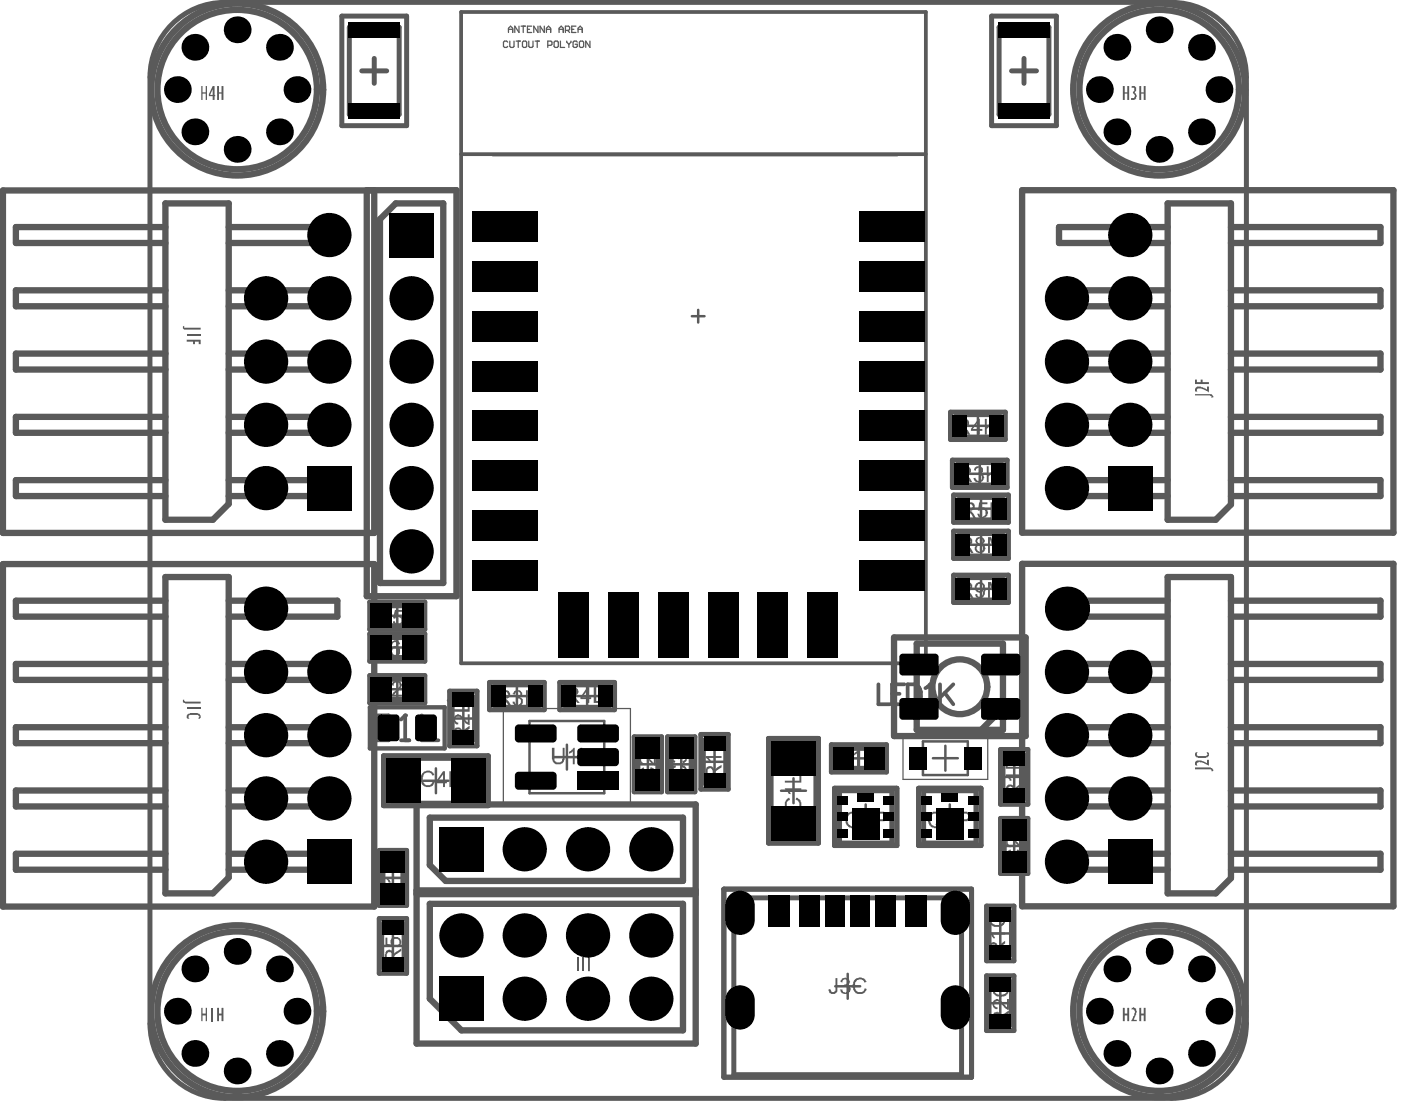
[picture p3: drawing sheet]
<svg xmlns="http://www.w3.org/2000/svg" width="93mm" height="74mm" viewBox="0 0 93 74" stroke-linecap="round" stroke-linejoin="round" font-family="sans-serif">
<g fill="none" stroke="#5a5a5a" stroke-width=".17">
<path d="M46.2 21.1h.8M46.6 20.7v.8M64.4 28.4h1.7M64.5 31.6h1.7M64.6 36.3h1.7M64.6 39.3h1.7M64.6 33.9h1.7M65.3 27.6v1.6M65.5 33.1v1.7M65.5 35.5v1.7M65.5 38.5v1.6M25.4 58.6h1.7"/>
<path d="M26.2 57.7v1.7M28.3 52.1h1.6M29.9 46.7h.5M30.1 47.9h1.6M30.2 46.5v.5M30.9 47.1v1.7M33.7 46.4h1.6M34.5 45.6v1.7M37 50.5h1.7M37.8 49.7v1.6M38.3 46.4h1.7M39.2 45.6v1.7"/>
<path d="M42.4 51h1.7M43.2 50.2v1.6M44.6 51h1.7M45.5 50.2v1.6M46.8 50.8h1.7M47.7 50v1.7M52.1 52.8h1.7M52.9 51.9v1.7M56.9 54.5h1.7M57.8 53.7v1.6M61.6 49.5h3v2.2h-3zM62.3 50.6h1.6"/>
<path d="M62.5 54.5h1.7M63.1 49.8v1.6M63.4 53.7v1.6M66.8 51.8h1.7M67.7 51v1.7M67.7 55.6v1.7M25.4 63.1h1.7M26.2 62.3v1.6M55.7 65.8h1.7M56.6 65v1.6M65.9 66.9h1.7M65.9 62.3h1.7"/>
<path d="M66.7 61.5v1.6M66.7 66.1v1.7"/>
</g>
<path d="M11.2 1.9a5 5 0 0 1 3.8-1.7h63.2a5 5 0 0 1 5 4.9v63.2a5 5 0 0 1-5 5h-63.2a5 5 0 0 1-5-5v-63.2a5 5 0 0 1 1.2-3.2zM22.8 1.1h4.3v7.3h-4.3zM24.1 4.7h1.7M25 3.9v1.7M66.2 1.1h4.3v7.3h-4.3zM67.5 4.7h1.7M68.3 3.9v1.7" fill="none" stroke="#5a5a5a" stroke-width=".33"/>
<g fill="none" stroke="#5a5a5a" stroke-width=".42">
<path d="M.2 12.7h24.8v22.9h-24.8zM11 13.6h4.3v20l-1.1 1.1h-3.2zM11 19.4h-9.9v1h9.9M11 15.2h-9.9v1h9.9M15.3 15.2h7.2v1h-7.2M15.3 19.4h7.2v1h-7.2M24.5 12.7h6v27.1h-6zM25.4 14.6l1-1h3.2v25.3h-4.2zM68.2 12.7h24.8v22.8h-24.8zM77.9 13.6h4.2v20.1l-1 1h-3.2zM77.9 15.2h-7.2v1h7.2M77.9 19.4h-7.2v1h7.2"/>
<path d="M82.1 15.2h10v1h-10M82.1 19.4h10v1h-10M.2 37.6h24.8v22.9h-24.8zM11 38.5h4.3v20.1l-1.1 1h-3.2zM11 32h-9.9v1.1h9.9M11 27.8h-9.9v1.1h9.9M11 23.6h-9.9v1.1h9.9M15.3 23.6h7.2v1.1h-7.2M15.3 27.8h7.2v1.1h-7.2M15.3 32h7.2v1.1h-7.2M68.2 37.6h24.8v22.9h-24.8zM77.9 38.5h4.2v20.1l-1 1h-3.2z"/>
<path d="M77.9 23.6h-7.2v1.1h7.2M77.9 27.8h-7.2v1.1h7.2M77.9 32h-7.2v1.1h7.2M82.1 23.6h10v1.1h-10M82.1 27.8h10v1.1h-10M82.1 32h10v1.1h-10M11 48.5h-9.9v1.1h9.9M11 40.1h-9.9v1h9.9M11 44.3h-9.9v1.1h9.9M11 57h-9.9v1h9.9M11 52.7h-9.9v1.1h9.9M15.3 49.6h7.2"/>
<path d="M15.3 48.5h7.2M15.3 40.1h7.2v1h-7.2M15.3 45.4h7.2M15.3 44.3h7.2M15.3 57h7.2v1h-7.2M15.3 52.7h7.2M15.3 53.8h7.2M27.8 53.7h18.6v15.9h-18.6zM27.8 59.7h18.6M27.8 59.4h18.6M28.7 54.6h16.9v4.2h-15.9l-1-1.1zM61.2 42.9h5.7v5.8h-5.7z"/>
<path d="M66.9 47.3l-1.4 1.4M70.7 49.6h7.2M70.7 48.5h7.2M70.7 45.4h7.2M70.7 44.3h7.2M70.7 57h7.2M70.7 58h7.2M70.7 52.7h7.2M70.7 53.8h7.2M77.9 40.1h-7.2v1h7.2M82.1 40.1h10v1h-10M82.1 44.3h10v1.1h-10"/>
<path d="M82.1 48.5h10v1.1h-10M82.1 52.7h10v1.1h-10M82.1 57h10v1h-10M28.7 60.3h16.9v8.5h-14.8l-2.1-2.2z"/>
<circle cx="15.8" cy="6" r="5.3"/>
<circle cx="15.8" cy="6" r="5.7"/>
<circle cx="77.4" cy="6" r="5.3"/>
<circle cx="77.4" cy="6" r="5.7"/>
<circle cx="15.8" cy="67.5" r="5.3"/>
<circle cx="15.8" cy="67.5" r="5.7"/>
<circle cx="77.4" cy="67.5" r="5.3"/>
<circle cx="77.4" cy="67.5" r="5.7"/>
</g>
<g fill="none" stroke="#5a5a5a" stroke-width=".08">
<path d="M32.9 10.4h27M33.9 2.8l-.1-.1-.2 .1v.3l.1 .1 .2-.1M33.9 2.2v-.3l.2-.2 .1 .2v.3M33.9 2h.3M34 2.7l.1 .5 .2-.1v-.4M34.4 2.7h.3M34.6 2.7v.5M34.6 1.7v.5l-.2-.5v.5M34.8 1.7h.3M34.9 1.7v.5M34.9 2.7l.2 .1v.4l-.2-.1zM35.2 2h.1"/>
<path d="M35.3 2.7l.1 .5 .2-.1v-.4M35.5 1.7h-.3v.5h.3M35.7 2.7h.3M35.8 2.7v.5M35.9 1.7v.5l-.3-.5v.5M36.3 1.7v.5l-.3-.5v.5M36.5 2h.2M36.5 2.2v-.3l.1-.2 .1 .2v.3M36.6 3h.2v-.2l-.2-.1v.5M37 2.8v-.1l.3 .1-.1 .4-.2-.1zM37.3 2.2v-.3l.1-.2 .2 .2v.3M37.3 2h.3"/>
<path d="M37.4 2.7v.5h.3M37.7 2h.2l.1-.2-.3-.1v.5M37.8 2.7l.2 .3M37.9 2l.1 .2M38 3v.2M38.1 2.7l-.1 .3M38.2 2h.1M38.4 1.7h-.2v.5h.2M38.5 2.8v-.1l-.3 .1 .1 .4 .2-.1v-.1h-.1M38.6 2h.3M38.6 2.2v-.3l.1-.2 .2 .2v.3M38.7 2.8v-.1l.2 .1v.4l-.2-.1z"/>
<path d="M39.4 2.7v.5l-.3-.5v.5M33.6 47.3h8.5v6.5h-8.5zM60.3 49.2h5.6v2.8h-5.6z"/>
</g>
<path d="M30.8 10.3h31M30.8 .8h31v43.5h-31z" fill="none" stroke="#5a5a5a" stroke-width=".25"/>
<path d="M24.7 47.2h5v2.7h-5z" fill="none" stroke="#5a5a5a" stroke-width=".29"/>
<g fill="#5a5a5a">
<path d="M79.7 51.2h1.1l.2 .2-.2 .1v-.2h-1.1z"/>
<path d="M79.8 50.8a.71 .71 0 0 1 .7 .1v-.2h.2v.4l-.2-.1a.65 .65 0 0 0-.6-.1v.2h-.1z"/>
<path d="M79.8 50.2h.1v.2h.6a.13 .13 0 0 0 .1-.1 .13 .13 0 0 0-.1-.1h.1a.32 .32 0 0 1-.1 .3 .32 .32 0 0 1-.3 .1 .29 .29 0 0 1-.4-.1 .29 .29 0 0 1 0-.3z"/>
</g>
<path d="M58.6 45.7v1.3h.8M60.3 45.7h-.8v1.3M61.5 46.5a.68 .68 0 0 0-.5-.8h-.4v1.3M61.8 45.9l.3-.2v1.3M62.7 45.7v1.3M63 46.2l.6 .8M63.6 45.7l-.9 .8" fill="none" stroke="#5a5a5a" stroke-width=".25"/>
<g fill="#5a5a5a">
<path d="M12.2 21.8l.1-.1v.2h1.1v.1h-1.1z"/>
<path d="M12.5 22.3h.9v.1h-.9z"/>
<path d="M12.5 22.7h.9v.3h-.1v-.2h-.3v.2h-.1v-.2h-.4z"/>
<path d="M12.2 46.7l.1 .1h1.1v.1h-1h-.2z"/>
<path d="M12.5 47.2h.9v.1h-.9z"/>
<path d="M12.5 47.7l.3-.1a.42 .42 0 0 1 .6 .3l-.2 .1a.18 .18 0 0 0 0-.3 .18 .18 0 0 0-.2 0h-.2a.15 .15 0 0 0-.1 0 .15 .15 0 0 0-.1 .1v.2l-.1-.1z"/>
<path d="M13.4 5.7h.1v.5h.2v-.5h.1v1h-.1v-.5h-.2v.5h-.1z"/>
<path d="M14.5 5.7h.1v.5h.2v-.5h.1v1h-.1v-.5h-.2v.5h-.1z"/>
<path d="M74.9 5.7h.2v.5h.1v-.5h.1v1h-.1v-.5h-.1v.5h-.2z"/>
<path d="M75.5 5.7a.23 .23 0 0 1 .3 .2 .23 .23 0 0 1-.1 .3 .28 .28 0 0 1 .1 .3 .28 .28 0 0 1-.3 .2v-.2a.16 .16 0 0 0 .2 0 .16 .16 0 0 0-.1-.3l.1-.2a.12 .12 0 0 0 0-.1 .12 .12 0 0 0-.2 0z"/>
<path d="M76 5.7h.2v.5h.1v-.5h.1v1h-.1v-.5h-.1v.5h-.2z"/>
<path d="M74.9 67.2h.2v.4h.1v-.4h.1v.9h-.1v-.3h-.1v.3h-.2z"/>
<path d="M75.5 67.2h.1a.26 .26 0 0 1 .2 .2 .26 .26 0 0 1 0 .3l-.2 .4h.3h-.4a.59 .59 0 0 0 .1-.7h-.1z"/>
<path d="M76 67.2h.2v.4h.1v-.4h.1v.9h-.1v-.3h-.1v.3h-.2z"/>
<path d="M13.4 67.2h.1v.4h.2v-.4h.1v.9h-.1v-.3h-.2v.3h-.1z"/>
<path d="M14.1 67.2h.1v.9h-.1z"/>
<path d="M14.5 67.2h.1v.4h.2v-.4h.1v.9h-.1v-.3h-.2v.3h-.1z"/>
<path d="M39.3 63.7l.2-.1-.1 .1v1.1h-.2z"/>
<path d="M38.9 63.9h.1v.9h-.1z"/>
<path d="M38.5 63.9h.1v.9h-.1z"/>
<path d="M79.7 26.3h1.1l.2 .2-.2 .1v-.2h-1.1z"/>
<path d="M79.7 25.9a.57 .57 0 0 1 .8 .1v-.2h.2v.4l-.2-.1a.53 .53 0 0 0-.6-.1v.1h-.1z"/>
<path d="M79.7 25.3h.2v.2h.2v-.2h.1v.2h.5v.1h-1z"/>
<path d="M14.2 6l-.2 .3h.2zM14.2 5.7h.1v1h-.1v-.3h-.3z"/>
</g>
<circle cx="64" cy="45.8" r="1.83" fill="none" stroke="#5a5a5a" stroke-width=".42"/>
<g fill="none" stroke="#5a5a5a" stroke-width=".33">
<path d="M63.4 27.5h3.7v1.8h-3.7zM63.5 30.7h3.7M63.5 32.5h3.7M63.6 33h3.7v1.9h-3.7zM63.6 35.4h3.7v1.9h-3.7zM63.6 38.4h3.7v1.8h-3.7zM24.7 42h3.6M24.7 40.2h3.6M24.7 44.1h3.6M24.7 42.3h3.6M24.7 45.1h3.6M24.7 46.9h3.6"/>
<path d="M25.3 56.7v3.7h1.8v-3.7M30 49.8v-3.7h1.8v3.7M32.6 50.4h-7v3.4h7M32.7 45.5h3.6v1.9h-3.6zM37.3 45.5h3.7v1.9h-3.7zM42.3 49.2v3.6M44.1 49.2v3.6M44.5 49.2h1.9v3.6h-1.9zM46.8 49h1.8v3.7h-1.8zM48.3 59.3h16.5v12.6h-16.5zM51.3 49.3h3.3v7h-3.3zM55.5 49.7h3.7"/>
<path d="M55.5 51.5h3.7M55.7 52.6h4.1v3.8h-4.1zM61.3 52.6h4.2v3.8h-4.2zM66.8 50h1.8v3.7h-1.8zM66.8 54.6v3.7M68.6 54.6v3.7M25.3 61.3h1.8v3.6h-1.8zM65.8 65.1h1.9v3.7h-1.9zM65.8 60.5h1.9v3.6h-1.9z"/>
</g>
<path d="M35.3 48.1h5v4.8h-5z" fill="none" stroke="#5a5a5a" stroke-width=".17"/>
<g fill="#5a5a5a">
<path d="M65.9 35.8h.2l.3 .9 .3-.9h.2v1.1h-.1v-.9l-.3 .9h-.1l-.3-.9v.9h-.2z"/>
<path d="M65.9 38.8h.2l.3 1 .3-1h.2v1.1h-.1v-.9l-.3 .9h-.1l-.3-.9v.9h-.2z"/>
<path d="M65.7 27.9h.1v.6l.6-.6h.2l-.5 .5 .5 .6h-.2l-.4-.5-.2 .1v.4h-.1z"/>
<path d="M65 31.2a.3 .3 0 0 1 .5 0 .3 .3 0 0 1 0 .4 .32 .32 0 0 1 .1 .5 .32 .32 0 0 1-.5 .1l-.1-.2 .1-.1a.22 .22 0 0 0 .2 .2 .22 .22 0 0 0 .2-.3 .22 .22 0 0 0-.3-.1l.1-.1a.18 .18 0 0 0 .2-.2 .18 .18 0 0 0-.2-.2 .18 .18 0 0 0-.2 .2h-.1z"/>
<path d="M65.3 33.5h.6v.1h-.5v.3a.35 .35 0 0 1 .5 .3 .35 .35 0 0 1-.5 .3l-.2-.2h.1a.23 .23 0 0 0 .4 .1 .23 .23 0 0 0 0-.4h-.3l-.1 .1z"/>
<path d="M66.1 33.5h.8v.1h-.7v.3h.6v.2h-.6v.3h.7v.2h-.8z"/>
<path d="M36.8 49.9h.2v.6a.28 .28 0 0 0 .3 .4 .28 .28 0 0 0 .2-.4v-.6h.2v.6a.42 .42 0 0 1-.4 .5 .42 .42 0 0 1-.5-.5z"/>
<path d="M38 50.2l.3-.3v1.1h-.1v-.8l-.2 .1z"/>
<path d="M38.7 49.9h.2v1h.5v.1h-.7z"/>
<path d="M39.6 45.8h.2v1h.5v.1h-.7z"/>
<path d="M34.3 46.1a.3 .3 0 0 1 .5 0 .3 .3 0 0 1-.1 .5 .31 .31 0 0 1 .2 .4 .31 .31 0 0 1-.5 .1l-.2-.2v-.1h.1a.21 .21 0 0 0 .3 .2 .21 .21 0 0 0 .1-.3 .21 .21 0 0 0-.2-.1v-.1a.18 .18 0 0 0 .2-.1 .18 .18 0 0 0-.1-.3 .18 .18 0 0 0-.2 .2h-.2z"/>
<path d="M35.1 46.1h.1v.9h.5v.1h-.6z"/>
<path d="M47.1 50.4h1v.2h-.8l.2 .2-.2 .1-.2-.3z"/>
<path d="M47.1 49.9h.9v-.5h.1v.7h-1z"/>
<path d="M52.5 53.3l.2-.1v.2a.36 .36 0 0 0-.2 .5 .36 .36 0 0 0 .5 .1 .32 .32 0 0 0 .3-.3 .32 .32 0 0 0-.2-.3v-.2a.48 .48 0 0 1 .3 .7 .48 .48 0 0 1-.6 .2 .47 .47 0 0 1-.4-.3 .47 .47 0 0 1 .1-.5z"/>
<path d="M52.4 52.6h1.1v.1h-.9l.2 .3h-.2z"/>
<path d="M52.4 52.1h.9v-.6h.2v.7h-1.1z"/>
<path d="M57.6 54.3a.36 .36 0 0 1 .6 0 .36 .36 0 0 1-.2 .5l-.3 .3h.5v.1h-.7l.2-.3a.45 .45 0 0 0 .3-.6h-.3v.2h-.1z"/>
<path d="M63.2 54.4l.4-.2v1h-.2v-.8l-.2 .1z"/>
<path d="M25.7 62.6h.1v.4h.3a.34 .34 0 0 1 .2-.5 .34 .34 0 0 1 .4 .3 .34 .34 0 0 1-.2 .4v-.1a.23 .23 0 0 0 .1-.3 .23 .23 0 0 0-.3-.2 .23 .23 0 0 0-.1 .4l.1 .2-.6-.1z"/>
<path d="M25.7 62.2h1v-.5h.1v.7h-1.1z"/>
<path d="M30.3 47.8a.44 .44 0 0 1 .7 .2l.2 .2v-.5h.1v.7a.44 .44 0 0 1-.4-.4l-.2-.1a.2 .2 0 0 0-.3 0 .2 .2 0 0 0 .2 .3v.1a.36 .36 0 0 1-.3-.5z"/>
<path d="M30.3 47.3h.9v-.5h.1v.7h-1z"/>
<path d="M66.3 66.7h.1a.52 .52 0 0 1 .6 .3l.2 .2v-.5h.1v.7l-.3-.2a.62 .62 0 0 0-.6-.4v.3l.2 .1v.1a.35 .35 0 0 1-.4-.2 .35 .35 0 0 1 .1-.4z"/>
<path d="M66.3 65.7l.2-.1 .1 .1a.36 .36 0 0 0-.2 .6 .36 .36 0 0 0 .6 0 .3 .3 0 0 0 .2-.3 .3 .3 0 0 0-.3-.3l.1-.1a.48 .48 0 0 1 .3 .6 .48 .48 0 0 1-.7 .3 .48 .48 0 0 1-.3-.8z"/>
<path d="M67.1 51.7h1.1v.1h-.8l.1 .2v.1h-.1z"/>
<path d="M66 62.2h1.1v.2h-.9l.2 .2h-.1z"/>
<path d="M66.1 61.1l.1-.1h.1v.1a.35 .35 0 0 0-.2 .4 .35 .35 0 0 0 .5 .2 .34 .34 0 0 0 .4-.3 .34 .34 0 0 0-.3-.4v-.1a.51 .51 0 0 1 .3 .7 .51 .51 0 0 1-.7 .2 .49 .49 0 0 1-.2-.7z"/>
<path d="M55.8 65.3h.1v.7a.3 .3 0 0 1-.3 .3 .3 .3 0 0 1-.3-.3h.1a.17 .17 0 0 0 .2 .2 .17 .17 0 0 0 .2-.2z"/>
<path d="M56.2 65.3a.3 .3 0 0 1 .4 0 .3 .3 0 0 1 0 .4 .32 .32 0 0 1 0 .6 .32 .32 0 0 1-.5-.2l.1-.1a.24 .24 0 0 0 .2 .2 .24 .24 0 0 0 .2-.2 .24 .24 0 0 0-.2-.2h-.1v-.1a.16 .16 0 0 0 .2-.2 .16 .16 0 0 0-.1-.1 .16 .16 0 0 0-.2 .2l-.1-.1z"/>
<path d="M57 65.4a.46 .46 0 0 1 .8 .1l-.1 .1a.36 .36 0 0 0-.5-.2 .36 .36 0 0 0-.1 .5 .32 .32 0 0 0 .3 .3 .32 .32 0 0 0 .3-.3l.1 .1a.48 .48 0 0 1-.6 .3 .48 .48 0 0 1-.3-.7z"/>
<path d="M28.2 51.6a.46 .46 0 0 1 .8 .1l-.2 .1a.36 .36 0 0 0-.4-.2 .36 .36 0 0 0-.2 .5 .35 .35 0 0 0 .3 .3 .35 .35 0 0 0 .4-.3l.1 .1a.49 .49 0 0 1-.6 .3 .49 .49 0 0 1-.3-.7z"/>
<path d="M44.8 51.2l.3-.2v.2h-.1a.39 .39 0 0 0 0 .6 .39 .39 0 0 0 .6 0 .31 .31 0 0 0 .1-.4 .31 .31 0 0 0-.3-.2l.1-.2a.5 .5 0 0 1 .3 .8 .5 .5 0 0 1-.8 .1 .49 .49 0 0 1-.2-.7z"/>
<path d="M44.8 50.4l.3-.1 .1 .1a.35 .35 0 0 1 .6 0 .35 .35 0 0 1-.2 .5l-.1-.1a.22 .22 0 0 0 .2-.3 .22 .22 0 0 0-.2-.1 .22 .22 0 0 0-.2 .3h-.1a.19 .19 0 0 0-.1-.3 .19 .19 0 0 0-.2 .2 .19 .19 0 0 0 .2 .2l-.1 .1a.35 .35 0 0 1-.2-.5z"/>
<path d="M44.8 49.9h.9v-.5h.1v.6h-1z"/>
<path d="M42.7 50.4a.61 .61 0 0 1 .8 .5h.1v-.5h.2v.7l-.3-.2a.61 .61 0 0 0-.6-.4l-.1 .3 .2 .1v.1a.37 .37 0 0 1-.3-.6z"/>
<path d="M67.2 56a.43 .43 0 0 1 .7 .2l.2 .2v-.5h.1v.7h-.1l-.2-.2a.47 .47 0 0 0-.5-.4l-.2 .1v.2l.1 .1h.1v.1a.33 .33 0 0 1-.3-.2 .33 .33 0 0 1 .1-.3z"/>
<path d="M25.8 59.3l.1-.2 .1 .2a.37 .37 0 0 0-.1 .5 .37 .37 0 0 0 .5 .1 .32 .32 0 0 0 .3-.3 .32 .32 0 0 0-.3-.3v-.2a.48 .48 0 0 1 .3 .7 .48 .48 0 0 1-.6 .2 .5 .5 0 0 1-.3-.7z"/>
<path d="M25.7 58.5h1.1v.1h-.9l.2 .3h-.2z"/>
<path d="M64.2 35.9v.4h.3a.2 .2 0 0 0 .2-.2 .2 .2 0 0 0-.2-.2zM64 35.8h.5a.3 .3 0 0 1 .4 .3 .3 .3 0 0 1-.3 .3l.1 .1 .3 .4h-.2l-.3-.5h-.3v.5h-.2z"/>
<path d="M65.2 36.1a.2 .2 0 0 0 .4 0 .2 .2 0 0 0-.4 0zM65.2 36.6a.21 .21 0 0 0 .4 0 .21 .21 0 0 0-.4 0zM65.2 35.9a.31 .31 0 0 1 .4-.1 .31 .31 0 0 1 .1 .4l-.2 .1a.33 .33 0 0 1 .2 .5 .33 .33 0 0 1-.5 0 .33 .33 0 0 1 0-.5h.1l-.2-.1z"/>
<path d="M64.2 39v.3h.3a.18 .18 0 0 0 .3-.2 .18 .18 0 0 0-.3-.1zM64 38.8h.5a.3 .3 0 0 1 .4 .3 .3 .3 0 0 1-.3 .3l.4 .5h-.2l-.3-.5h-.3v.5h-.2z"/>
<path d="M65.2 39.2a.22 .22 0 0 0 .4 0 .22 .22 0 0 0-.4 0zM65.1 38.9a.43 .43 0 0 1 .6 .1 .43 .43 0 0 1 0 .5 .34 .34 0 0 1-.2 .4 .34 .34 0 0 1-.4-.2v-.1h.1a.2 .2 0 0 0 .3 .2 .2 .2 0 0 0 .1-.3v-.1a.35 .35 0 0 1-.5 0 .35 .35 0 0 1 0-.5z"/>
<path d="M63.9 28.1v.3h.4a.18 .18 0 0 0 .2-.2 .18 .18 0 0 0-.2-.1zM63.8 27.9h.5a.3 .3 0 0 1 .4 .3 .3 .3 0 0 1-.3 .3l.1 .1 .2 .4h-.1l-.4-.5h-.3v.5h-.1z"/>
<path d="M65.3 28.2l-.4 .4h.4zM65.3 27.9h.1v.7h.1v.1h-.1v.3h-.1v-.3h-.5v-.1z"/>
<path d="M64.3 33.6v.4h.4a.2 .2 0 0 0 .2-.2 .2 .2 0 0 0-.2-.2zM64.2 33.5h.5a.3 .3 0 0 1 .3 .3 .3 .3 0 0 1-.3 .3l.2 .1 .2 .4h-.1l-.4-.5h-.3v.5h-.1z"/>
<path d="M37.9 46v.3h.4a.17 .17 0 0 0 .1-.2 .17 .17 0 0 0-.2-.1zM37.8 45.8h.4a.3 .3 0 0 1 .4 .3 .3 .3 0 0 1-.3 .3l.4 .5h-.2l-.4-.5h-.2v.5h-.1z"/>
<path d="M39.2 46.1l-.3 .4h.3zM39.2 45.8h.1v.7h.1v.1h-.1v.3h-.1v-.3h-.5v-.1z"/>
<path d="M33.3 46.2v.3h.4a.18 .18 0 0 0 .2-.1 .18 .18 0 0 0-.2-.2zM33.2 46.1h.5a.3 .3 0 0 1 .3 .2 .3 .3 0 0 1-.3 .3l.4 .5h-.1l-.4-.5h-.3v.5h-.1z"/>
<path d="M47.2 51.3v.5h.4l-.1-.5-.1-.1zM47.1 51.2a.32 .32 0 0 1 .4-.1 .32 .32 0 0 1 .2 .3l.4-.4v.2l-.4 .3v.3h.4v.2h-1z"/>
<path d="M56.7 54.3l-.1 .1a.41 .41 0 0 0 0 .5 .41 .41 0 0 0 .5 .2l-.2-.1v-.1l.2 .1a.4 .4 0 0 0 .1-.5 .4 .4 0 0 0-.5-.2zM56.5 54.4a.51 .51 0 0 1 .7-.2 .51 .51 0 0 1 .2 .7l-.1 .2 .1 .1v.1l-.2-.1a.56 .56 0 0 1-.7-.1 .56 .56 0 0 1 0-.7z"/>
<path d="M58.6 54.3v.4h.3a.19 .19 0 0 0 .2-.2 .19 .19 0 0 0-.2-.2zM58.5 54.2h.4a.33 .33 0 0 1 .4 .3 .33 .33 0 0 1-.5 .3h-.2v.4h-.1z"/>
<path d="M62.2 54.3a.44 .44 0 0 0-.1 .6 .44 .44 0 0 0 .5 .2l-.2-.1 .1-.1a.19 .19 0 0 0 .2 .1 .19 .19 0 0 0 .1-.2 .4 .4 0 0 0-.2-.5 .4 .4 0 0 0-.4 0zM62 54.3a.54 .54 0 0 1 .8 0 .54 .54 0 0 1 0 .8l.2 .1-.2 .1a.16 .16 0 0 0-.1-.1 .16 .16 0 0 0-.1 .1 .57 .57 0 0 1-.6-.3 .57 .57 0 0 1 0-.7z"/>
<path d="M64.1 54.3v.4h.3a.19 .19 0 0 0 .2-.2 .19 .19 0 0 0-.2-.2zM63.9 54.2h.5a.33 .33 0 0 1 .4 .3 .33 .33 0 0 1-.4 .3h-.3v.4h-.2z"/>
<path d="M25.8 63.6v.5h.3v-.3a.18 .18 0 0 0 0-.2 .18 .18 0 0 0-.3 0zM25.8 63.4a.31 .31 0 0 1 .3 0 .31 .31 0 0 1 .2 .3l.5-.4v.1l-.5 .4v.3h.5v.1h-1.1v-.5z"/>
<path d="M30.4 48.8v.4h.3v-.5h-.2zM30.3 48.7a.32 .32 0 0 1 .3-.2 .32 .32 0 0 1 .3 .3l.1-.2 .3-.2v.2l-.4 .3v.3h.4v.2h-1z"/>
<path d="M66.4 67.7v.5h.3v-.3a.17 .17 0 0 0-.1-.2 .17 .17 0 0 0-.2 0zM66.4 67.5a.33 .33 0 0 1 .4 .3l.1-.1 .4-.3v.2l-.5 .4v.2h.5v.2h-1.1v-.6z"/>
<path d="M67.3 52.6l-.1 .5h.4v-.5l-.2-.1zM67.2 52.5a.3 .3 0 0 1 .3-.2 .3 .3 0 0 1 .2 .3l.5-.3v.1l-.5 .4v.3h.5v.1h-1.1z"/>
<path d="M67.2 50.7v.5h.4v-.5h-.1a.14 .14 0 0 0-.1-.1 .14 .14 0 0 0-.1 .1zM67.2 50.6a.32 .32 0 0 1 .4-.1 .32 .32 0 0 1 .1 .4v.3h.5v.1h-1.1v-.6z"/>
<path d="M66.1 63.1v.5h.4l-.1-.5zM66 63a.31 .31 0 0 1 .4-.1 .31 .31 0 0 1 .2 .3l.5-.4v.1l-.5 .4v.3h.5v.1h-1.1z"/>
</g>
<g fill="none" stroke="#5a5a5a" stroke-width=".08">
<path d="M63.4 27.5h3.7v1.8h-3.7zM63.5 30.7h3.7M63.5 32.5h3.7M63.6 33h3.7v1.9h-3.7zM63.6 35.4h3.7v1.9h-3.7zM63.6 38.4h3.7v1.8h-3.7zM24.7 42h3.6M24.7 40.2h3.6M24.7 44.1h3.6M24.7 42.3h3.6M24.7 45.1h3.6M24.7 46.9h3.6"/>
<path d="M25.3 56.7v3.7h1.8v-3.7M30 49.8v-3.7h1.8v3.7M32.7 45.5h3.6v1.9h-3.6zM37.3 45.5h3.7v1.9h-3.7zM42.3 49.2v3.6M44.1 49.2v3.6M44.5 49.2h1.9v3.6h-1.9zM46.8 49h1.8v3.7h-1.8zM55.5 49.7h3.7M55.5 51.5h3.7M66.8 50h1.8v3.7h-1.8zM66.8 54.6v3.7"/>
<path d="M68.6 54.6v3.7M25.3 61.3h1.8v3.6h-1.8zM65.8 65.1h1.9v3.7h-1.9zM65.8 60.5h1.9v3.6h-1.9z"/>
</g>
<path d="M59.7 42.5h8.7v6.6h-8.7z" fill="none" stroke="#5a5a5a" stroke-width=".42"/>
<g fill="none" stroke="#5a5a5a" stroke-width=".33">
<path d="M23.3 1.8h3.3v5.8h-3.3zM66.7 1.8h3.3v5.8h-3.3zM63.8 27.7h2.9v1.5h-2.9zM64 30.9h2.8M64 32.4h2.8M64 33.2h2.9v1.5h-2.9zM64 35.6h2.9v1.5h-2.9zM64 38.5h2.9v1.5h-2.9zM25.6 57.2v2.7h1.3v-2.7M30.2 46.5h1.5v2.9h-1.5zM31.9 50.6h-5.6v3h5.6M32.6 50.4h-7v3.4h7"/>
<path d="M33.1 45.7h2.8v1.5h-2.8zM37.8 45.7h2.8v1.5h-2.8zM42.6 49.7v2.6M43.9 49.7v2.6M44.8 49.7h1.3v2.6h-1.3zM46.9 49.4h1.5v2.8h-1.5zM48.3 59.3h16.5v12.6h-16.5zM49 59.9h15.2v11.8h-15.2zM51.3 49.3h3.3v7h-3.3zM51.5 49.9h2.9v5.7h-2.9zM55.7 52.6h4.1v3.8h-4.1zM56 52.8h3.5v3.5h-3.5z"/>
<path d="M61.3 52.6h4.2v3.8h-4.2zM61.6 52.8h3.5v3.5h-3.5zM66.9 50.4h1.5v2.9h-1.5zM67 55.1v2.7M68.3 55.1v2.7M25.5 61.7h1.5v2.8h-1.5zM66 65.5h1.5v2.8h-1.5zM66 60.9h1.5v2.8h-1.5z"/>
</g>
<g fill="#000">
<path d="M16.3 19.9h1.5v1.5a1.48 1.48 0 0 1-1.5-1.5zM17.8 19.9h1.4a1.48 1.48 0 0 1-1.4 1.5zM17.8 18.4a1.48 1.48 0 0 1 1.4 1.5h-1.4zM16.6 19l.3-.3 .4-.2 .5-.1v1.5h-1.5l.1-.5zM20.5 19.9h1.5v1.5a1.48 1.48 0 0 1-1.5-1.5zM22 19.9h1.5a1.48 1.48 0 0 1-1.5 1.5zM22 18.4a1.48 1.48 0 0 1 1.5 1.5h-1.5zM20.8 19l.3-.3 .4-.2 .5-.1v1.5h-1.5l.1-.5zM20.5 15.7h1.5v1.5a1.48 1.48 0 0 1-1.5-1.5zM22 15.7h1.5a1.48 1.48 0 0 1-1.5 1.5zM22 14.2a1.48 1.48 0 0 1 1.5 1.5h-1.5zM20.8 14.8l.3-.3 .4-.2 .5-.1v1.5h-1.5l.1-.5z"/>
<path d="M27.5 18.4a1.48 1.48 0 0 1 1.4 1.5h-1.4zM26.3 19l.3-.3 .4-.2 .5-.1v1.5h-1.5l.1-.5zM26 19.9h1.5v1.5a1.48 1.48 0 0 1-1.5-1.5zM27.5 19.9h1.4a1.48 1.48 0 0 1-1.4 1.5zM71.2 18.4a1.48 1.48 0 0 1 1.5 1.5h-1.5zM70 19l.3-.3 .4-.2 .5-.1v1.5h-1.5l.1-.5zM69.7 19.9h1.5v1.5a1.48 1.48 0 0 1-1.5-1.5zM71.2 19.9h1.5a1.48 1.48 0 0 1-1.5 1.5zM75.4 18.4a1.48 1.48 0 0 1 1.5 1.5h-1.5zM74.2 19l.3-.3 .5-.2 .4-.1v1.5h-1.5l.1-.5zM73.9 19.9h1.5v1.5a1.48 1.48 0 0 1-1.5-1.5zM75.4 19.9h1.5a1.48 1.48 0 0 1-1.5 1.5z"/>
<path d="M75.4 14.2a1.48 1.48 0 0 1 1.5 1.5h-1.5zM74.2 14.8l.3-.3 .5-.2 .4-.1v1.5h-1.5l.1-.5zM73.9 15.7h1.5v1.5a1.48 1.48 0 0 1-1.5-1.5zM75.4 15.7h1.5a1.48 1.48 0 0 1-1.5 1.5zM16.3 32.6h1.5v1.4a1.48 1.48 0 0 1-1.5-1.4zM17.8 32.6h1.4a1.48 1.48 0 0 1-1.4 1.4zM17.8 31.1a1.48 1.48 0 0 1 1.4 1.5h-1.4zM16.6 31.7l.3-.3 .4-.2 .5-.1v1.5h-1.5l.1-.5zM16.3 28.3h1.5v1.5a1.48 1.48 0 0 1-1.5-1.5zM17.8 28.3h1.4a1.48 1.48 0 0 1-1.4 1.5zM17.8 26.9a1.48 1.48 0 0 1 1.4 1.4h-1.4zM16.6 27.5l.3-.3 .4-.3h.5v1.4h-1.5l.1-.4z"/>
<path d="M16.3 24.1h1.5v1.5a1.48 1.48 0 0 1-1.5-1.5zM17.8 24.1h1.4a1.48 1.48 0 0 1-1.4 1.5zM17.8 22.6a1.48 1.48 0 0 1 1.4 1.5h-1.4zM16.6 23.3l.3-.4 .4-.2 .5-.1v1.5h-1.5l.1-.4zM20.5 24.1h1.5v1.5a1.48 1.48 0 0 1-1.5-1.5zM22 24.1h1.5a1.48 1.48 0 0 1-1.5 1.5zM22 22.6a1.48 1.48 0 0 1 1.5 1.5h-1.5zM20.8 23.3l.3-.4 .4-.2 .5-.1v1.5h-1.5l.1-.4zM20.5 28.3h1.5v1.5a1.48 1.48 0 0 1-1.5-1.5zM22 28.3h1.5a1.48 1.48 0 0 1-1.5 1.5zM22 26.9a1.48 1.48 0 0 1 1.5 1.4h-1.5zM20.8 27.5l.3-.3 .4-.3h.5v1.4h-1.5l.1-.4z"/>
<path d="M27.5 22.6a1.48 1.48 0 0 1 1.4 1.5h-1.4zM26.3 23.3l.3-.4 .4-.2 .5-.1v1.5h-1.5l.1-.4zM26 24.1h1.5v1.5a1.48 1.48 0 0 1-1.5-1.5zM27.5 24.1h1.4a1.48 1.48 0 0 1-1.4 1.5zM27.5 31.1a1.48 1.48 0 0 1 1.4 1.5h-1.4zM26.3 31.7l.3-.3 .4-.2 .5-.1v1.5h-1.5l.1-.5zM26 32.6h1.5v1.4a1.48 1.48 0 0 1-1.5-1.4zM27.5 32.6h1.4a1.48 1.48 0 0 1-1.4 1.4zM26 28.3h1.5v1.5a1.48 1.48 0 0 1-1.5-1.5zM27.5 28.3h1.4a1.48 1.48 0 0 1-1.4 1.5zM71.2 31.1a1.48 1.48 0 0 1 1.5 1.5h-1.5zM70 31.7l.3-.3 .4-.2 .5-.1v1.5h-1.5l.1-.5z"/>
<path d="M69.7 32.6h1.5v1.4a1.48 1.48 0 0 1-1.5-1.4zM71.2 32.6h1.5a1.48 1.48 0 0 1-1.5 1.4zM71.2 22.6a1.48 1.48 0 0 1 1.5 1.5h-1.5zM70 23.3l.3-.4 .4-.2 .5-.1v1.5h-1.5l.1-.4zM69.7 24.1h1.5v1.5a1.48 1.48 0 0 1-1.5-1.5zM71.2 24.1h1.5a1.48 1.48 0 0 1-1.5 1.5zM71.2 26.9a1.48 1.48 0 0 1 1.5 1.4h-1.5zM70 27.5l.3-.3 .4-.3h.5v1.4h-1.5l.1-.4zM69.7 28.3h1.5v1.5a1.48 1.48 0 0 1-1.5-1.5zM71.2 28.3h1.5a1.48 1.48 0 0 1-1.5 1.5zM75.4 22.6a1.48 1.48 0 0 1 1.5 1.5h-1.5zM74.2 23.3l.3-.4 .5-.2 .4-.1v1.5h-1.5l.1-.4z"/>
<path d="M73.9 24.1h1.5v1.5a1.48 1.48 0 0 1-1.5-1.5zM75.4 24.1h1.5a1.48 1.48 0 0 1-1.5 1.5zM75.4 26.9a1.48 1.48 0 0 1 1.5 1.4h-1.5zM74.2 27.5l.3-.3 .5-.3h.4v1.4h-1.5l.1-.4zM73.9 28.3h1.5v1.5a1.48 1.48 0 0 1-1.5-1.5zM75.4 28.3h1.5a1.48 1.48 0 0 1-1.5 1.5zM16.3 57.5h1.5v1.5a1.48 1.48 0 0 1-1.5-1.5zM17.8 57.5h1.4a1.48 1.48 0 0 1-1.4 1.5zM17.8 56a1.48 1.48 0 0 1 1.4 1.5h-1.4zM16.6 56.6l.3-.3 .4-.2 .5-.1v1.5h-1.5l.1-.5zM34.4 51.6l.2-.1v.2h-.2zM34.4 52.4h.2v.3l-.2-.1z"/>
<path d="M34.4 48.4l.2-.1v.3h-.2zM34.4 49.3h.2v.2h-.2zM36.9 52.4h.2v.2l-.2 .1zM36.9 51.5l.2 .1v.1h-.2zM36.9 49.3h.2v.2h-.2zM36.9 48.3l.2 .1v.2h-.2zM38.6 48.4l.2-.1v.3h-.3zM38.5 49.3h.3v.2h-.2zM38.6 50l.2-.1v.3h-.3zM38.5 50.9h.3v.2l-.2-.1zM41 49.3h.3l-.1 .2h-.2zM41 48.3l.2 .1 .1 .2h-.3z"/>
<path d="M41 50.9h.3l-.1 .1-.2 .1zM41 49.9l.2 .1 .1 .2h-.3zM60.1 43.7l.1-.1v.2h-.2zM60 44.8h.2v.3l-.1-.1zM62.4 43.6l.2 .1v.1h-.2zM62.4 44.8h.2v.2l-.2 .1zM65.5 46.6h.2v.2h-.2zM65.5 47.8h.2v.2h-.2zM65.5 43.7l.2-.1v.2h-.2zM65.5 44.8h.2v.3l-.2-.1zM67.9 46.6h.1l.1 .2h-.2zM67.9 47.8h.2l-.1 .2h-.1z"/>
<path d="M67.9 43.6l.1 .1 .1 .1h-.2zM67.9 44.8h.2l-.1 .2-.1 .1zM49.4 65.7a.98 .98 0 0 1 1 1h-1zM48.7 66l.3-.2 .4-.1v1h-1l.1-.4zM48.4 67.7h1v1a.98 .98 0 0 1-1-1zM49.4 67.7h1a.98 .98 0 0 1-1 1zM49.4 59.4a.98 .98 0 0 1 1 1h-1zM48.7 59.7l.3-.2 .4-.1v1h-1l.1-.4zM48.4 61.4h1v1a.98 .98 0 0 1-1-1zM49.4 61.4h1a.98 .98 0 0 1-1 1zM63.7 65.7a.98 .98 0 0 1 1 1h-1zM63.1 66l.3-.2 .3-.1v1h-.9v-.4z"/>
<path d="M62.8 67.7h.9v1a.98 .98 0 0 1-.9-1zM63.7 67.7h1a.98 .98 0 0 1-1 1zM63.7 59.4a.98 .98 0 0 1 1 1h-1zM63.1 59.7l.3-.2 .3-.1v1h-.9v-.4zM62.8 61.4h.9v1a.98 .98 0 0 1-.9-1zM63.7 61.4h1a.98 .98 0 0 1-1 1z"/>
<circle cx="11.8" cy="6" r=".89"/>
<circle cx="13" cy="3.2" r=".89"/>
<circle cx="13" cy="8.8" r=".89"/>
<circle cx="15.8" cy="2" r=".89"/>
<circle cx="15.8" cy="10" r=".89"/>
<circle cx="18.6" cy="8.8" r=".89"/>
<circle cx="18.6" cy="3.2" r=".89"/>
<circle cx="19.8" cy="6" r=".89"/>
<circle cx="73.4" cy="6" r=".89"/>
<circle cx="74.5" cy="3.2" r=".89"/>
<circle cx="74.5" cy="8.8" r=".89"/>
<circle cx="77.4" cy="2" r=".89"/>
<circle cx="77.4" cy="10" r=".89"/>
<circle cx="80.2" cy="8.8" r=".89"/>
<circle cx="80.2" cy="3.2" r=".89"/>
<circle cx="81.3" cy="6" r=".89"/>
<circle cx="71.2" cy="40.6" r="1.48"/>
<circle cx="11.8" cy="67.5" r=".89"/>
<circle cx="13" cy="70.3" r=".89"/>
<circle cx="13" cy="64.7" r=".89"/>
<circle cx="15.8" cy="63.5" r=".89"/>
<circle cx="15.8" cy="71.5" r=".89"/>
<circle cx="18.6" cy="70.3" r=".89"/>
<circle cx="18.6" cy="64.7" r=".89"/>
<circle cx="19.8" cy="67.5" r=".89"/>
<circle cx="73.4" cy="67.5" r=".89"/>
<circle cx="74.5" cy="64.7" r=".89"/>
<circle cx="74.5" cy="70.3" r=".89"/>
<circle cx="77.4" cy="71.5" r=".89"/>
<circle cx="77.4" cy="63.5" r=".89"/>
<circle cx="80.2" cy="70.3" r=".89"/>
<circle cx="80.2" cy="64.7" r=".89"/>
<circle cx="81.3" cy="67.5" r=".89"/>
</g>
<g fill="#000">
<path d="M16.3 19.9l1.5-1.5 1.4 1.5-1.4 1.5z" fill-rule="evenodd"/>
<path d="M20.5 19.9l1.5-1.5 1.5 1.5-1.5 1.5z" fill-rule="evenodd"/>
<path d="M20.5 15.7l1.5-1.5 1.5 1.5-1.5 1.5z" fill-rule="evenodd"/>
<path d="M26 14.2h2.9v3h-2.9z" fill-rule="evenodd"/>
<path d="M23.2 6.9h3.5v1.1h-3.5z" fill-rule="evenodd"/>
<path d="M23.2 1.5h3.5v1h-3.5z" fill-rule="evenodd"/>
<path d="M26 19.9l1.5-1.5 1.4 1.5-1.4 1.5z" fill-rule="evenodd"/>
<path d="M31.5 17.4h4.4v2.1h-4.4z" fill-rule="evenodd"/>
<path d="M31.5 14.1h4.4v2h-4.4z" fill-rule="evenodd"/>
<path d="M57.3 14.1h4.4v2h-4.4z" fill-rule="evenodd"/>
<path d="M57.3 17.4h4.4v2.1h-4.4z" fill-rule="evenodd"/>
<path d="M66.6 1.5h3.5v1h-3.5z" fill-rule="evenodd"/>
<path d="M66.6 6.9h3.5v1.1h-3.5z" fill-rule="evenodd"/>
<path d="M69.7 19.9l1.5-1.5 1.5 1.5-1.5 1.5z" fill-rule="evenodd"/>
<path d="M73.9 19.9l1.5-1.5 1.5 1.5-1.5 1.5z" fill-rule="evenodd"/>
<path d="M73.9 15.7l1.5-1.5 1.5 1.5-1.5 1.5z" fill-rule="evenodd"/>
<path d="M16.3 32.6l1.5-1.5 1.4 1.5-1.4 1.4z" fill-rule="evenodd"/>
<path d="M16.3 28.3l1.5-1.4 1.4 1.4-1.4 1.5z" fill-rule="evenodd"/>
<path d="M16.3 24.1l1.5-1.5 1.4 1.5-1.4 1.5z" fill-rule="evenodd"/>
<path d="M20.5 24.1l1.5-1.5 1.5 1.5-1.5 1.5z" fill-rule="evenodd"/>
<path d="M20.5 28.3l1.5-1.4 1.5 1.4-1.5 1.5z" fill-rule="evenodd"/>
<path d="M20.5 31.1h3v2.9h-3z" fill-rule="evenodd"/>
<path d="M26 24.1l1.5-1.5 1.4 1.5-1.4 1.5z" fill-rule="evenodd"/>
<path d="M26 32.6l1.5-1.5 1.4 1.5-1.4 1.4z" fill-rule="evenodd"/>
<path d="M26 28.3l1.5-1.4 1.4 1.4-1.4 1.5z" fill-rule="evenodd"/>
<path d="M31.5 20.8h4.4v2h-4.4z" fill-rule="evenodd"/>
<path d="M31.5 34h4.4v2.1h-4.4z" fill-rule="evenodd"/>
<path d="M31.5 30.7h4.4v2.1h-4.4z" fill-rule="evenodd"/>
<path d="M31.5 27.4h4.4v2h-4.4z" fill-rule="evenodd"/>
<path d="M31.5 24.1h4.4v2h-4.4z" fill-rule="evenodd"/>
<path d="M31.5 37.4h4.4v2h-4.4z" fill-rule="evenodd"/>
<path d="M57.3 20.8h4.4v2h-4.4z" fill-rule="evenodd"/>
<path d="M57.3 24.1h4.4v2h-4.4z" fill-rule="evenodd"/>
<path d="M57.3 27.4h4.4v2h-4.4z" fill-rule="evenodd"/>
<path d="M57.3 30.7h4.4v2.1h-4.4z" fill-rule="evenodd"/>
<path d="M57.3 34h4.4v2.1h-4.4z" fill-rule="evenodd"/>
<path d="M57.3 37.4h4.4v2h-4.4z" fill-rule="evenodd"/>
<path d="M63.5 27.7h1v1.4h-1z" fill-rule="evenodd"/>
<path d="M63.7 33.2h1v1.5h-1z" fill-rule="evenodd"/>
<path d="M63.7 35.6h1v1.5h-1z" fill-rule="evenodd"/>
<path d="M66 27.7h1v1.4h-1z" fill-rule="evenodd"/>
<path d="M66.2 33.2h1v1.5h-1z" fill-rule="evenodd"/>
<path d="M66.2 35.6h1v1.5h-1z" fill-rule="evenodd"/>
<path d="M69.7 32.6l1.5-1.5 1.5 1.5-1.5 1.4z" fill-rule="evenodd"/>
<path d="M69.7 24.1l1.5-1.5 1.5 1.5-1.5 1.5z" fill-rule="evenodd"/>
<path d="M69.7 28.3l1.5-1.4 1.5 1.4-1.5 1.5z" fill-rule="evenodd"/>
<path d="M73.9 31.1h3v2.9h-3z" fill-rule="evenodd"/>
<path d="M73.9 24.1l1.5-1.5 1.5 1.5-1.5 1.5z" fill-rule="evenodd"/>
<path d="M73.9 28.3l1.5-1.4 1.5 1.4-1.5 1.5z" fill-rule="evenodd"/>
<path d="M16.3 57.5l1.5-1.5 1.4 1.5-1.4 1.5z" fill-rule="evenodd"/>
<path d="M20.5 56h3v3h-3z" fill-rule="evenodd"/>
<path d="M25.8 50.6h2.3v3h-2.3z" fill-rule="evenodd"/>
<path d="M25.4 58.9h1.6v1.5h-1.6z" fill-rule="evenodd"/>
<path d="M29.3 55.2h3v2.9h-3z" fill-rule="evenodd"/>
<path d="M30.2 48.7h1.4v1h-1.4z" fill-rule="evenodd"/>
<path d="M30.2 46.2h1.4v1h-1.4z" fill-rule="evenodd"/>
<path d="M32.8 45.7h.9v1.5h-.9z" fill-rule="evenodd"/>
<path d="M35.3 45.7h.9v1.5h-.9z" fill-rule="evenodd"/>
<path d="M34.6 51.5h2.3l.2 .2v.7l-.2 .3h-2.3l-.2-.3v-.7z" fill-rule="evenodd"/>
<path d="M34.6 48.3h2.3l.2 .3v.7l-.2 .2h-2.3l-.2-.2v-.7z" fill-rule="evenodd"/>
<path d="M37.5 45.7h.9v1.5h-.9z" fill-rule="evenodd"/>
<path d="M37.3 39.5h2v4.4h-2z" fill-rule="evenodd"/>
<path d="M39.9 45.7h1v1.5h-1z" fill-rule="evenodd"/>
<path d="M38.8 48.3h2.2l.3 .3v.7l-.3 .2h-2.2l-.3-.2v-.7z" fill-rule="evenodd"/>
<path d="M38.8 49.9h2.2l.3 .3v.7l-.3 .2h-2.2l-.3-.2v-.7z" fill-rule="evenodd"/>
<path d="M38.5 51.5h2.8v1.2h-2.8z" fill-rule="evenodd"/>
<path d="M40.6 39.5h2v4.4h-2z" fill-rule="evenodd"/>
<path d="M44.6 49.2h1.7v1.4h-1.7z" fill-rule="evenodd"/>
<path d="M44.6 51.4h1.7v1.4h-1.7z" fill-rule="evenodd"/>
<path d="M43.9 39.5h2v4.4h-2z" fill-rule="evenodd"/>
<path d="M47 49.1h1.4v1h-1.4z" fill-rule="evenodd"/>
<path d="M47 51.6h1.4v1h-1.4z" fill-rule="evenodd"/>
<path d="M47.2 39.5h2.1v4.4h-2.1z" fill-rule="evenodd"/>
<path d="M51.3 59.7h1.4v2.1h-1.4z" fill-rule="evenodd"/>
<path d="M51.5 49.4h2.9v2.4h-2.9z" fill-rule="evenodd"/>
<path d="M51.5 53.8h2.9v2.3h-2.9z" fill-rule="evenodd"/>
<path d="M50.6 39.5h2v4.4h-2z" fill-rule="evenodd"/>
<path d="M53.3 59.7h1.4v2.1h-1.4z" fill-rule="evenodd"/>
<path d="M55.1 59.7h1.3v2.1h-1.3z" fill-rule="evenodd"/>
<path d="M53.9 39.5h2v4.4h-2z" fill-rule="evenodd"/>
<path d="M55.9 55.3h.7v.6h-.7z" fill-rule="evenodd"/>
<path d="M55.9 54.2h.7v.6h-.7z" fill-rule="evenodd"/>
<path d="M55.9 53.1h.7v.6h-.7z" fill-rule="evenodd"/>
<path d="M56.8 59.7h1.2v2.1h-1.2z" fill-rule="evenodd"/>
<path d="M57.2 52.9h1.1v.6h-1.1z" fill-rule="evenodd"/>
<path d="M58.4 59.7h1.4v2.1h-1.4z" fill-rule="evenodd"/>
<path d="M56.9 53.9h1.8v2.1h-1.8z" fill-rule="evenodd"/>
<path d="M59 53.1h.7v.6h-.7z" fill-rule="evenodd"/>
<path d="M59 54.2h.7v.6h-.7z" fill-rule="evenodd"/>
<path d="M59 55.3h.7v.6h-.7z" fill-rule="evenodd"/>
<path d="M60.4 59.7h1.5v2.1h-1.5z" fill-rule="evenodd"/>
<path d="M60.7 49.8h1.1v1.5h-1.1z" fill-rule="evenodd"/>
<path d="M61.5 55.3h.7v.6h-.7z" fill-rule="evenodd"/>
<path d="M61.5 54.2h.7v.6h-.7z" fill-rule="evenodd"/>
<path d="M61.5 53.1h.7v.6h-.7z" fill-rule="evenodd"/>
<path d="M60 43.8l.2-.2h2.2l.2 .2v1l-.2 .3h-2.2l-.2-.3z" fill-rule="evenodd"/>
<path d="M60 46.8l.2-.2h2.2l.2 .2v1l-.2 .2h-2.2l-.2-.2z" fill-rule="evenodd"/>
<path d="M62.8 52.9h1.1v.6h-1.1z" fill-rule="evenodd"/>
<path d="M62.5 53.9h1.8v2.1h-1.8z" fill-rule="evenodd"/>
<path d="M63.7 38.6h1v1.4h-1z" fill-rule="evenodd"/>
<path d="M64.6 53.1h.7v.6h-.7z" fill-rule="evenodd"/>
<path d="M64.6 54.2h.7v.6h-.7z" fill-rule="evenodd"/>
<path d="M64.6 55.3h.7v.6h-.7z" fill-rule="evenodd"/>
<path d="M64.4 49.8h1.1v1.5h-1.1z" fill-rule="evenodd"/>
<path d="M66.2 38.6h1v1.4h-1z" fill-rule="evenodd"/>
<path d="M65.5 46.8l.2-.2h2.2l.2 .2v1l-.2 .2h-2.2l-.2-.2z" fill-rule="evenodd"/>
<path d="M65.5 43.8l.2-.2h2.2l.2 .2v1l-.2 .3h-2.2l-.2-.3z" fill-rule="evenodd"/>
<path d="M66.9 52.6h1.5v1h-1.5z" fill-rule="evenodd"/>
<path d="M66.9 50.1h1.5v1h-1.5z" fill-rule="evenodd"/>
<path d="M73.9 56h3v3h-3z" fill-rule="evenodd"/>
<path d="M25.5 61.4h1.4v.9h-1.4z" fill-rule="evenodd"/>
<path d="M25.5 63.9h1.4v.9h-1.4z" fill-rule="evenodd"/>
<path d="M29.3 65.2h3v2.9h-3z" fill-rule="evenodd"/>
<path d="M48.4 66.7l1-1 1 1v1l-1 1-1-1z" fill-rule="evenodd"/>
<path d="M48.4 60.4l1-1 1 1v1l-1 1-1-1z" fill-rule="evenodd"/>
<path d="M62.8 66.7l.9-1 1 1v1l-1 1-.9-1z" fill-rule="evenodd"/>
<path d="M62.8 60.4l.9-1 1 1v1l-1 1-.9-1z" fill-rule="evenodd"/>
<path d="M66 60.6h1.5v.9h-1.5z" fill-rule="evenodd"/>
<path d="M66 63.1h1.5v.9h-1.5z" fill-rule="evenodd"/>
<path d="M66 65.2h1.5v1h-1.5z" fill-rule="evenodd"/>
<path d="M66 67.7h1.5v1h-1.5z" fill-rule="evenodd"/>
</g>
<text font-size="3.2" x="30" y="52.6">PAC4L01</text>
<g font-size="2.8">
<text x="25.8" y="28.8">PAJ1U04</text>
<text x="16.2" y="41.1">PAJ1C010</text>
<text x="25.8" y="37.2">PAJ1U06</text>
<text x="16.2" y="45.3">PAJ1C08 PAJ1C07</text>
<text x="69.9" y="45.3">PAJ2C08 PAJ2C07</text>
<text x="16.2" y="53.8">PAJ1C04 PAJ1C03</text>
<text x="16.2" y="49.6">PAJ1C06 PAJ1C05</text>
<text x="69.9" y="49.6">PAJ2C06 PAJ2C05</text>
<text x="69.9" y="53.8">PAJ2C04 PAJ2C03</text>
<text x="33.5" y="57.3">PAJ2I02 PAJ2I03 PAJ2I04</text>
<text x="69.9" y="58">PAJ2C02</text>
<text x="29.3" y="63">PAJ1I02 PAJ1I04 PAJ1I06 PAJ1I08</text>
<text x="33.5" y="67.2">PAJ1I03 PAJ1I05 PAJ1I07</text>
</g>
<g font-size="1.8">
<text x="63.5" y="31.9">PAR3K02</text>
<text x="66" y="31.9">PAR3K01</text>
<text x="24.7" y="41.4">PAC5L02 PAC5L01</text>
<text x="24.7" y="46.4">PAC2E02 PAC2E01</text>
<text x="24.7" y="43.6">PAC6L02 PAC6L01</text>
<text x="25" y="48.8">PAD1L01 PAD1L02</text>
<text x="55.4" y="51">PAF1P02 PAF1P01</text>
</g>
<g font-size="1.4">
<text x="60" y="47.5">PALED1K02</text>
<text x="42.3" y="52.5">PAC2L01</text>
<text x="42.3" y="50.4">PAC2L02</text>
<text x="25.4" y="57.8">PAC1C01</text>
<text x="66.7" y="57.8">PAC2C01</text>
<text x="66.7" y="55.7">PAC2C02</text>
</g>
</svg>
